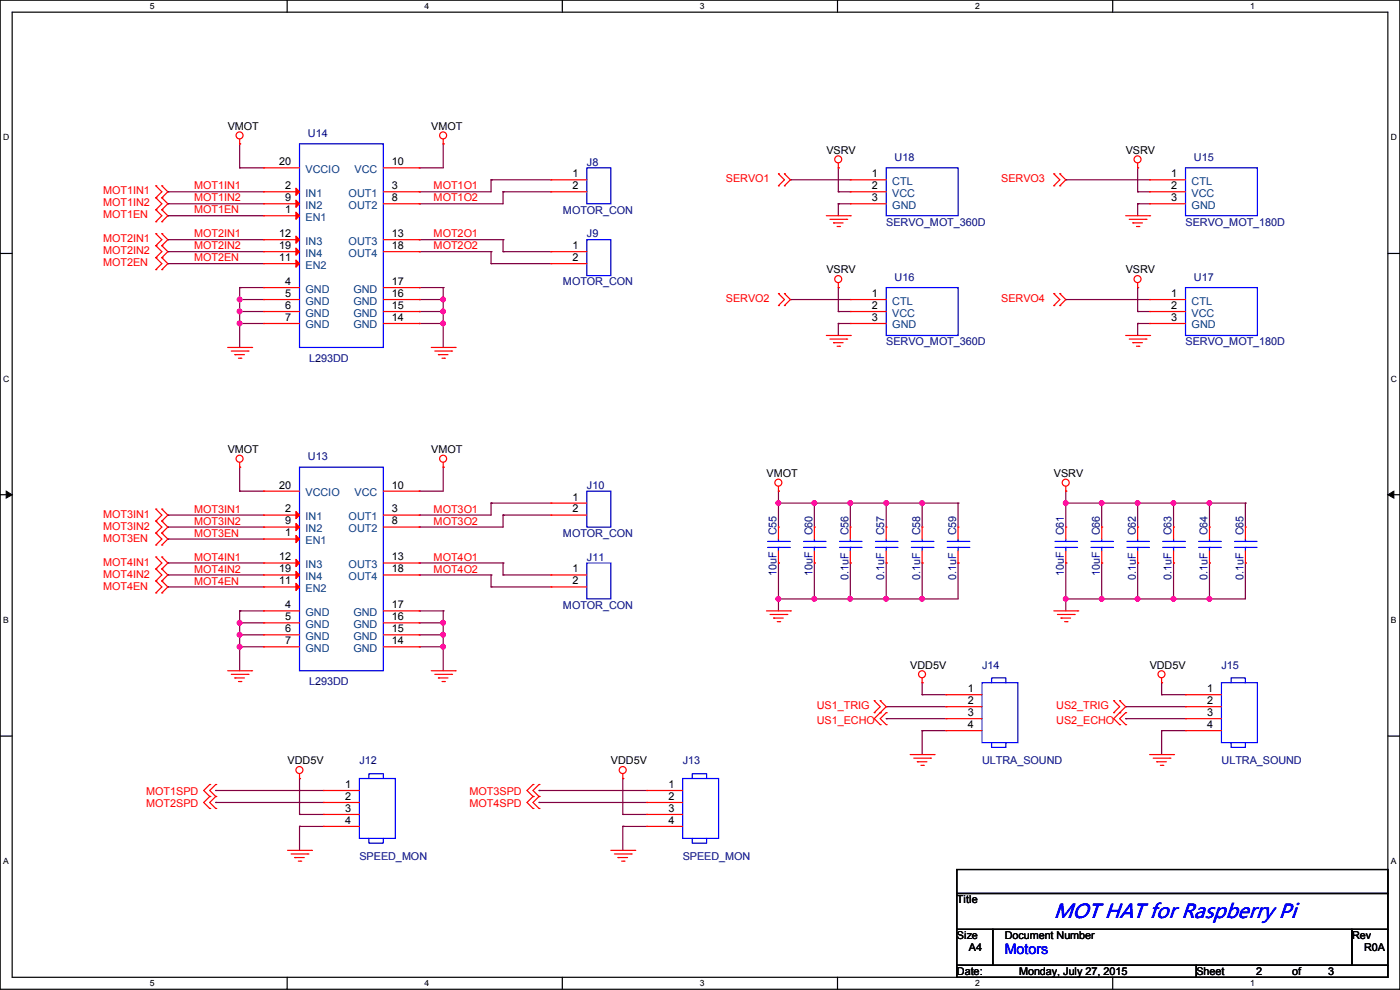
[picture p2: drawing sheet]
<svg xmlns="http://www.w3.org/2000/svg" width="297mm" height="210mm" viewBox="0 0 297 210" stroke-linecap="round" stroke-linejoin="round" font-family="sans-serif">
<path d="M0 0h297v209.8h-297zM2.6 2.6h291.8v204.7h-291.8z" fill="none" stroke="#000" stroke-width=".25"/>
<g fill="#fff">
<path d="M31.7 .3h1v2h-1z"/>
<path d="M31.7 207.6h1v1.9h-1z"/>
</g>
<path d="M60.9 0v2.6M60.9 207.3v2.5" fill="none" stroke="#000" stroke-width=".25"/>
<g fill="#fff">
<path d="M90.1 .3h1v2h-1z"/>
<path d="M90.1 207.6h1v1.9h-1z"/>
</g>
<path d="M119.3 0v2.6M119.3 207.3v2.5" fill="none" stroke="#000" stroke-width=".25"/>
<g fill="#fff">
<path d="M148.5 .3h.9v2h-.9z"/>
<path d="M148.5 207.6h.9v1.9h-.9z"/>
</g>
<path d="M177.7 0v2.6M177.7 207.3v2.5" fill="none" stroke="#000" stroke-width=".25"/>
<g fill="#fff">
<path d="M206.8 .3h1v2h-1z"/>
<path d="M206.8 207.6h1v1.9h-1z"/>
</g>
<path d="M236.1 0v2.6M236.1 207.3v2.5" fill="none" stroke="#000" stroke-width=".25"/>
<g fill="#fff">
<path d="M265.2 .3h1v2h-1z"/>
<path d="M265.2 207.6h1v1.9h-1z"/>
<path d="M.7 28.2h1.2v1.9h-1.2z"/>
<path d="M295.1 28.2h1.2v1.9h-1.2z"/>
<path d="M.7 79.3h1.2v2h-1.2z"/>
<path d="M295.1 79.3h1.2v2h-1.2z"/>
</g>
<path d="M0 53.8h2.6M294.4 53.8h2.6" fill="none" stroke="#000" stroke-width=".25"/>
<g fill="#fff">
<path d="M.7 130.5h1.2v2h-1.2z"/>
<path d="M295.1 130.5h1.1v2h-1.1z"/>
</g>
<path d="M0 104.9h2.6M294.4 104.9h2.6" fill="none" stroke="#000" stroke-width=".25"/>
<path d="M1.3 104.2l1.3 .7-1.3 .8zM294.4 104.9l1.3-.7v1.5z" fill="#000" stroke="#000" stroke-width=".21"/>
<g fill="#fff">
<path d="M.7 181.7h1.2v2h-1.2z"/>
<path d="M295.1 181.7h1.1v2h-1.1z"/>
</g>
<path d="M0 156.1h2.6M294.4 156.1h2.6M203 184.4h91.4v5.1h-91.4zM203 189.5h91.4v7.6h-91.4zM203 197.1h7.6v7.7h-7.6zM210.6 197.1h76.2v7.7h-76.2zM286.8 197.1h7.6v7.7h-7.6zM203 204.8h50.8v2.5h-50.8zM253.8 204.8h40.6v2.5h-40.6z" fill="none" stroke="#000" stroke-width=".25"/>
<g fill="none" stroke="#800040" stroke-width=".25">
<path d="M50.8 30.5h.1M50.8 35.6h.1M50.8 30.5v5.1M50.8 35.6h5.1M88.9 35.6h.1M94 30.5h.1M94 30.5v5.1h-5.1M104.2 38.1h.1M104.2 38.1v2.6h-15.3M104.2 38.1h12.7M167.7 38.1h.1M167.7 38.1h12.7"/>
<path d="M177.8 35.6h.1M177.8 35.6v5.1M226.1 38.1h.1M226.1 38.1h17.8M241.3 35.6h.1M241.3 35.6v5.1M35.6 40.7h.1M35.6 43.2h.1M35.6 50.8h.1M35.6 45.8h.1M35.6 55.9h.1M35.6 53.4h.1"/>
<path d="M35.6 40.7h20.3M35.6 43.2h20.3M35.6 53.4h20.3M35.6 50.8h20.3M35.6 55.9h20.3M35.6 45.8h20.3M88.9 40.7h.1M88.9 43.2h.1M88.9 50.8h.1M88.9 53.4h.1M88.9 53.4h15.3M88.9 50.8h17.8"/>
<path d="M104.2 55.9h.1M104.2 53.4h.1M104.2 53.4v2.5M104.2 55.9h12.7M106.7 40.7h.1M106.7 53.4h.1M106.7 50.8h.1M106.7 40.7h10.2M106.7 40.7v2.5h-17.8M106.7 50.8v2.6M106.7 53.4h10.2M177.8 40.7h.1"/>
<path d="M177.8 43.2h.1M177.8 40.7h2.6M177.8 43.2h2.6M177.8 43.2v2.6M241.3 40.7h.1M241.3 43.2h.1M241.3 40.7h2.6M241.3 43.2h2.6M241.3 43.2v2.6M50.8 63.5h.1M50.8 61h.1M50.8 68.6h.1"/>
<path d="M50.8 66.1h.1M50.8 61v12.7M50.8 63.5h5.1M50.8 61h5.1M50.8 68.6h5.1M50.8 66.1h5.1M88.9 63.5h.1M88.9 61h.1M88.9 68.6h.1M88.9 66.1h.1M88.9 63.5h5.1M88.9 61h5.1"/>
<path d="M88.9 68.6h5.1M88.9 66.1h5.1M94 68.6h.1M94 66.1h.1M94 61h.1M94 63.5h.1M94 61v12.7M167.7 63.5h.1M167.7 63.5h12.7M177.8 66.1h.1M177.8 61h.1M177.8 68.6h.1"/>
<path d="M177.8 68.6h2.6M177.8 66.1h2.6M177.8 61v5.1M177.8 68.6v2.6M226.1 63.5h.1M226.1 63.5h17.8M241.3 68.6h.1M241.3 61h.1M241.3 66.1h.1M241.3 68.6h2.6M241.3 66.1h2.6M241.3 61v5.1"/>
<path d="M241.3 68.6v2.6M50.8 99.1h.1M50.8 99.1v5.1M94 99.1h.1M94 99.1v5.1h-5.1M35.6 111.8h.1M35.6 109.3h.1M35.6 114.3h.1M35.6 119.4h.1M35.6 109.3h20.3M35.6 111.8h20.3M35.6 119.4h20.3"/>
<path d="M35.6 114.3h20.3M50.8 104.2h.1M50.8 104.2h5.1M88.9 104.2h.1M88.9 109.3h.1M88.9 111.8h.1M88.9 119.4h.1M88.9 119.4h17.8M104.2 106.7h.1M104.2 106.7v2.6h-15.3M104.2 106.7h12.7M106.7 109.3h.1"/>
<path d="M106.7 119.4h.1M106.7 109.3v2.5h-17.8M106.7 119.4v2.6M106.7 109.3h10.2M165.1 106.7h.1M165.1 119.4h.1M165.1 104.2h.1M165.1 106.7h38.1M165.1 104.2v7.6M165.1 119.4v10.2M172.8 119.4h.1M172.8 106.7h.1"/>
<path d="M172.8 106.7v5.1M172.8 119.4v7.6M180.4 106.7h.1M180.4 119.4h.1M180.4 106.7v5.1M180.4 119.4v7.6M188 119.4h.1M188 106.7h.1M188 106.7v5.1M188 119.4v7.6M195.6 119.4h.1M195.6 106.7h.1"/>
<path d="M195.6 106.7v5.1M195.6 119.4v7.6M203.2 106.7h.1M203.2 119.4h.1M203.2 106.7v5.1M203.2 119.4v7.6h-38.1M226.1 106.7h.1M226.1 119.4h.1M226.1 104.2h.1M226.1 106.7h38.1M226.1 104.2v7.6M226.1 119.4v10.2"/>
<path d="M233.7 106.7h.1M233.7 119.4h.1M233.7 106.7v5.1M233.7 119.4v7.6M241.3 106.7h.1M241.3 119.4h.1M241.3 106.7v5.1M241.3 119.4v7.6M249 119.4h.1M249 106.7h.1M249 106.7v5.1M249 119.4v7.6"/>
<path d="M256.6 119.4h.1M256.6 106.7h.1M256.6 106.7v5.1M256.6 119.4v7.6M264.2 119.4h.1M264.2 106.7h.1M264.2 119.4v7.6h-38.1M264.2 106.7v5.1M35.6 122h.1M35.6 124.5h.1M35.6 122h20.3M35.6 124.5h20.3"/>
<path d="M50.8 134.7h.1M50.8 137.2h.1M50.8 129.6h.1M50.8 132.1h.1M50.8 129.6v12.7M50.8 134.7h5.1M50.8 137.2h5.1M50.8 129.6h5.1M50.8 132.1h5.1M88.9 122h.1M88.9 134.7h.1M88.9 137.2h.1"/>
<path d="M88.9 129.6h.1M88.9 132.1h.1M88.9 122h15.3M88.9 134.7h5.1M88.9 137.2h5.1M88.9 129.6h5.1M88.9 132.1h5.1M94 129.6h.1M94 134.7h.1M94 137.2h.1M94 132.1h.1M94 129.6v12.7"/>
<path d="M104.2 122h.1M104.2 124.5h.1M104.2 122v2.5M104.2 124.5h12.7M106.7 122h.1M106.7 122h10.2M165.1 127h.1M172.8 127h.1M180.4 127h.1M188 127h.1M195.6 127h.1M226.1 127h.1"/>
<path d="M233.7 127h.1M241.3 127h.1M249 127h.1M256.6 127h.1M188 149.9h.1M188 152.4h.1M188 149.9h12.7M188 152.4h12.7M195.6 155h.1M195.6 144.8h.1M195.6 147.4h.1M195.6 144.8v2.6"/>
<path d="M195.6 155v5.1M195.6 155h5.1M195.6 147.4h5.1M238.8 149.9h.1M238.8 152.4h.1M238.8 149.9h12.7M238.8 152.4h12.7M246.4 155h.1M246.4 144.8h.1M246.4 147.4h.1M246.4 155h5.1M246.4 147.4h5.1"/>
<path d="M246.4 144.8v2.6M246.4 155v5.1M45.8 167.7h.1M45.8 170.2h.1M45.8 167.7h22.8M45.8 170.2h22.8M63.5 165.1h.1M63.5 172.8h.1M63.5 175.3h.1M63.5 165.1v7.7M63.5 175.3v5.1M63.5 172.8h5.1"/>
<path d="M63.5 175.3h5.1M114.3 167.7h.1M114.3 170.2h.1M114.3 167.7h22.9M114.3 170.2h22.9M132.1 165.1h.1M132.1 172.8h.1M132.1 175.3h.1M132.1 172.8h5.1M132.1 175.3h5.1M132.1 165.1v7.7M132.1 175.3v5.1"/>
</g>
<g fill="#f0f" stroke="#f0f" stroke-width=".25">
<circle cx="94" cy="63.5" r=".49"/>
<circle cx="50.8" cy="68.6" r=".49"/>
<circle cx="50.8" cy="66.1" r=".49"/>
<circle cx="94" cy="68.6" r=".49"/>
<circle cx="94" cy="66.1" r=".49"/>
<circle cx="50.8" cy="63.5" r=".49"/>
<circle cx="50.8" cy="134.6" r=".49"/>
<circle cx="50.8" cy="132.1" r=".49"/>
<circle cx="50.8" cy="137.2" r=".49"/>
<circle cx="94" cy="137.2" r=".49"/>
<circle cx="94" cy="134.6" r=".49"/>
<circle cx="94" cy="132.1" r=".49"/>
<circle cx="165.1" cy="106.7" r=".49"/>
<circle cx="165.1" cy="127" r=".49"/>
<circle cx="172.7" cy="127" r=".49"/>
<circle cx="172.7" cy="106.7" r=".49"/>
<circle cx="180.4" cy="106.7" r=".49"/>
<circle cx="188" cy="106.7" r=".49"/>
<circle cx="195.6" cy="106.7" r=".49"/>
<circle cx="188" cy="127" r=".49"/>
<circle cx="180.4" cy="127" r=".49"/>
<circle cx="195.6" cy="127" r=".49"/>
<circle cx="226.1" cy="106.7" r=".49"/>
<circle cx="233.7" cy="106.7" r=".49"/>
<circle cx="241.3" cy="106.7" r=".49"/>
<circle cx="248.9" cy="106.7" r=".49"/>
<circle cx="256.6" cy="106.7" r=".49"/>
<circle cx="256.6" cy="127" r=".49"/>
<circle cx="241.3" cy="127" r=".49"/>
<circle cx="233.7" cy="127" r=".49"/>
<circle cx="248.9" cy="127" r=".49"/>
<circle cx="226.1" cy="127" r=".49"/>
</g>
<g fill="none" stroke="#f00" stroke-width=".25">
<path d="M33.1 39.4h.1M33.1 39.4l1.2 1.3-1.2 1.3M34.3 39.4h.1M34.3 39.4l1.3 1.3-1.3 1.3M50.8 30.5h.1M50.8 29.5v1M55.9 35.6h.1M55.9 35.6h7.6M81.3 35.6h7.6M88.9 35.6h.1M94 30.5h.1M94 29.5v1"/>
<path d="M116.9 38.1h.1M116.9 38.1h7.6M165.1 36.9h.1M165.1 39.4h.1M165.1 36.9l1.3 1.2-1.3 1.3M166.4 39.4h.1M166.4 36.9h.1M166.4 36.9l1.3 1.2-1.3 1.3M177.8 35.6h.1M177.8 34.6v1M180.4 38.1h.1M180.4 38.1h7.6"/>
<path d="M223.6 36.9h.1M223.6 39.4h.1M223.6 36.9l1.2 1.2-1.2 1.3M224.8 39.4h.1M224.8 36.9h.1M224.8 36.9l1.3 1.2-1.3 1.3M241.3 35.6h.1M241.3 34.6v1M243.9 38.1h.1M243.9 38.1h7.6M33.1 42h.1M33.1 44.5h.1"/>
<path d="M33.1 47h.1M33.1 52.1h.1M33.1 54.7h.1M33.1 49.6h.1M33.1 57.2h.1M33.1 42l1.2 1.2-1.2 1.3M33.1 44.5l1.2 1.3-1.2 1.2M33.1 52.1l1.2 1.3-1.2 1.3M33.1 49.6l1.2 1.2-1.2 1.3M33.1 54.7l1.2 1.2-1.2 1.3M34.3 44.5h.1M34.3 42h.1"/>
<path d="M34.3 47h.1M34.3 54.7h.1M34.3 52.1h.1M34.3 49.6h.1M34.3 57.2h.1M34.3 42l1.3 1.2-1.3 1.3M34.3 44.5l1.3 1.3-1.3 1.2M34.3 52.1l1.3 1.3-1.3 1.3M34.3 49.6l1.3 1.2-1.3 1.3M34.3 54.7l1.3 1.2-1.3 1.3M55.9 45.8h.1M55.9 40.7h.1"/>
<path d="M55.9 43.2h.1M55.9 55.9h.1M55.9 50.8h.1M55.9 53.4h.1M55.9 45.8h7.6M55.9 40.7h7.6M55.9 43.2h7.6M55.9 55.9h7.6M55.9 50.8h7.6M55.9 53.4h7.6M81.3 40.7h7.6M81.3 43.2h7.6"/>
<path d="M81.3 50.8h7.6M81.3 53.4h7.6M88.9 40.7h.1M88.9 43.2h.1M88.9 50.8h.1M88.9 53.4h.1M116.9 40.7h.1M116.9 53.4h.1M116.9 55.9h.1M116.9 40.7h7.6M116.9 55.9h7.6M116.9 53.4h7.6"/>
<path d="M175.3 45.8h5.1M176.1 46.5h3.5M176.8 47.3h.1M176.8 47.3h2.1M177.6 48h.5M177.8 60v1M178.1 48h.1M179.6 46.5h.1M180.4 45.8h.1M180.4 40.7h.1M180.4 43.2h.1M180.4 40.7h7.6"/>
<path d="M180.4 43.2h7.6M238.8 45.8h5.1M239.6 46.5h3.5M240.3 47.3h.1M240.3 47.3h2.1M241.1 48h.5M241.3 60v1M241.6 48h.1M243.1 46.5h.1M243.9 45.8h.1M243.9 40.7h.1M243.9 43.2h.1"/>
<path d="M243.9 40.7h7.6M243.9 43.2h7.6M48.3 73.7h5.1M49.1 74.5h3.5M49.8 75.2h.1M49.8 75.2h2.1M50.6 76h.5M51.1 76h.1M52.6 74.5h.1M53.4 73.7h.1M55.9 61h.1M55.9 63.5h.1"/>
<path d="M55.9 66.1h.1M55.9 68.6h.1M55.9 61h7.6M55.9 63.5h7.6M55.9 66.1h7.6M55.9 68.6h7.6M81.3 61h7.6M81.3 63.5h7.6M81.3 66.1h7.6M81.3 68.6h7.6M88.9 68.6h.1M88.9 66.1h.1"/>
<path d="M88.9 63.5h.1M88.9 61h.1M91.5 73.7h5.1M92.2 74.5h3.6M93 75.2h.1M93 75.2h2M93.8 76h.5M94.3 76h.1M95.8 74.5h.1M96.6 73.7h.1M165.1 62.3h.1M165.1 64.8h.1"/>
<path d="M165.1 62.3l1.3 1.2-1.3 1.3M166.4 64.8h.1M166.4 62.3h.1M166.4 62.3l1.3 1.2-1.3 1.3M175.3 71.2h5.1M176.1 71.9h3.5M176.8 72.7h.1M176.8 72.7h2.1M177.6 73.4h.5M177.8 61h.1M178.1 73.4h.1M179.6 71.9h.1"/>
<path d="M180.4 71.2h.1M180.4 63.5h.1M180.4 66.1h.1M180.4 68.6h.1M180.4 63.5h7.6M180.4 66.1h7.6M180.4 68.6h7.6M223.6 62.3h.1M223.6 64.8h.1M223.6 62.3l1.2 1.2-1.2 1.3M224.8 64.8h.1M224.8 62.3h.1"/>
<path d="M224.8 62.3l1.3 1.2-1.3 1.3M238.8 71.2h5.1M239.6 71.9h3.5M240.3 72.7h.1M240.3 72.7h2.1M241.1 73.4h.5M241.3 61h.1M241.6 73.4h.1M243.1 71.9h.1M243.9 71.2h.1M243.9 63.5h.1M243.9 66.1h.1"/>
<path d="M243.9 68.6h.1M243.9 63.5h7.6M243.9 66.1h7.6M243.9 68.6h7.6M50.8 99.1h.1M50.8 98.1v1M94 99.1h.1M94 98.1v1M33.1 110.5h.1M33.1 113.1h.1M33.1 108h.1M33.1 115.6h.1"/>
<path d="M33.1 118.2h.1M33.1 110.5l1.2 1.3-1.2 1.3M33.1 108l1.2 1.3-1.2 1.2M33.1 113.1l1.2 1.2-1.2 1.3M33.1 118.2l1.2 1.2-1.2 1.3M34.3 113.1h.1M34.3 110.5h.1M34.3 108h.1M34.3 115.6h.1M34.3 118.2h.1M34.3 110.5l1.3 1.3-1.3 1.3M34.3 108l1.3 1.3-1.3 1.2"/>
<path d="M34.3 113.1l1.3 1.2-1.3 1.3M34.3 118.2l1.3 1.2-1.3 1.3M55.9 114.3h.1M55.9 109.3h.1M55.9 111.8h.1M55.9 119.4h.1M55.9 104.2h.1M55.9 114.3h7.6M55.9 109.3h7.6M55.9 111.8h7.6M55.9 104.2h7.6M55.9 119.4h7.6"/>
<path d="M81.3 109.3h7.6M81.3 111.8h7.6M81.3 104.2h7.6M81.3 119.4h7.6M88.9 109.3h.1M88.9 111.8h.1M88.9 104.2h.1M88.9 119.4h.1M116.9 106.7h.1M116.9 109.3h.1M116.9 109.3h7.6M116.9 106.7h7.6"/>
<path d="M165.1 104.2h.1M165.1 111.8h.1M165.1 119.4h.1M165.1 103.2v1M165.1 111.8v2.5M165.1 116.9v2.5M172.8 111.8h.1M172.8 119.4h.1M172.8 111.8v2.5M172.8 116.9v2.5M180.4 111.8h.1M180.4 119.4h.1"/>
<path d="M180.4 111.8v2.5M180.4 116.9v2.5M188 111.8h.1M188 119.4h.1M188 111.8v2.5M188 116.9v2.5M195.6 111.8h.1M195.6 119.4h.1M195.6 111.8v2.5M195.6 116.9v2.5M203.2 111.8h.1M203.2 119.4h.1"/>
<path d="M203.2 111.8v2.5M203.2 116.9v2.5M226.1 104.2h.1M226.1 111.8h.1M226.1 119.4h.1M226.1 103.2v1M226.1 111.8v2.5M226.1 116.9v2.5M233.7 111.8h.1M233.7 119.4h.1M233.7 111.8v2.5M233.7 116.9v2.5"/>
<path d="M241.3 111.8h.1M241.3 119.4h.1M241.3 111.8v2.5M241.3 116.9v2.5M249 111.8h.1M249 119.4h.1M249 111.8v2.5M249 116.9v2.5M256.6 111.8h.1M256.6 119.4h.1M256.6 111.8v2.5M256.6 116.9v2.5"/>
<path d="M264.2 111.8h.1M264.2 119.4h.1M264.2 111.8v2.5M264.2 116.9v2.5M33.1 120.7h.1M33.1 123.2h.1M33.1 125.8h.1M33.1 120.7l1.2 1.3-1.2 1.2M33.1 123.2l1.2 1.3-1.2 1.3M34.3 123.2h.1M34.3 120.7h.1M34.3 125.8h.1"/>
<path d="M34.3 120.7l1.3 1.3-1.3 1.2M34.3 123.2l1.3 1.3-1.3 1.3M55.9 129.6h.1M55.9 132.1h.1M55.9 134.7h.1M55.9 137.2h.1M55.9 124.5h.1M55.9 122h.1M55.9 129.6h7.6M55.9 132.1h7.6M55.9 134.7h7.6M55.9 137.2h7.6"/>
<path d="M55.9 124.5h7.6M55.9 122h7.6M81.3 129.6h7.6M81.3 132.1h7.6M81.3 134.7h7.6M81.3 137.2h7.6M81.3 122h7.6M88.9 137.2h.1M88.9 134.7h.1M88.9 132.1h.1M88.9 129.6h.1M88.9 122h.1"/>
<path d="M116.9 122h.1M116.9 124.5h.1M116.9 124.5h7.6M116.9 122h7.6M162.6 129.6h5.1M163.4 130.3h3.5M164.1 131.1h.1M164.1 131.1h2.1M164.9 131.9h.5M165.4 131.9h.1M166.9 130.3h.1M167.7 129.6h.1"/>
<path d="M223.6 129.6h5M224.3 130.3h3.6M225.1 131.1h.1M225.1 131.1h2M225.8 131.9h.6M226.4 131.9h.1M227.9 130.3h.1M228.6 129.6h.1M48.3 142.3h5.1M49.1 143h3.5M49.8 143.8h.1M49.8 143.8h2.1"/>
<path d="M50.6 144.6h.5M51.1 144.6h.1M52.6 143h.1M53.4 142.3h.1M91.5 142.3h5.1M92.2 143h3.6M93 143.8h.1M93 143.8h2M93.8 144.6h.5M94.3 144.6h.1M95.8 143h.1M96.6 142.3h.1"/>
<path d="M185.5 148.6h.1M185.5 151.2h.1M185.5 148.6l1.2 1.3-1.2 1.3M186.7 151.2h.1M186.7 153.7h.1M186.7 148.6h.1M186.7 148.6l1.3 1.3-2.5 2.5 1.2 1.3M188 151.2h.1M188 153.7h.1M188 151.2l-1.3 1.2 1.3 1.3M195.6 144.8h.1M195.6 143.8v1"/>
<path d="M200.7 147.4h.1M200.7 149.9h.1M200.7 152.4h.1M200.7 155h.1M200.7 147.4h7.6M200.7 149.9h7.6M200.7 152.4h7.6M200.7 155h7.6M236.3 148.6h.1M236.3 151.2h.1M236.3 148.6l1.2 1.3-1.2 1.3M237.5 151.2h.1"/>
<path d="M237.5 153.7h.1M237.5 148.6h.1M237.5 148.6l1.3 1.3-2.5 2.5 1.2 1.3M238.8 151.2h.1M238.8 153.7h.1M238.8 151.2l-1.3 1.2 1.3 1.3M246.4 144.8h.1M246.4 143.8v1M251.5 147.4h.1M251.5 149.9h.1M251.5 152.4h.1M251.5 155h.1"/>
<path d="M251.5 147.4h7.6M251.5 149.9h7.6M251.5 152.4h7.6M251.5 155h7.6M44.5 166.4h.1M44.5 169h.1M44.5 171.5h.1M44.5 166.4l-1.3 1.3 1.3 1.3M44.5 169l-1.3 1.2 1.3 1.3M45.8 166.4h.1M45.8 169h.1M45.8 171.5h.1"/>
<path d="M45.8 166.4l-1.3 1.3 1.3 1.3M45.8 169l-1.3 1.2 1.3 1.3M63.5 165.1h.1M63.5 164.1v1M68.6 167.7h.1M68.6 170.2h.1M68.6 172.8h.1M68.6 175.3h.1M68.6 167.7h7.6M68.6 170.2h7.6M68.6 172.8h7.6M68.6 175.3h7.6"/>
<path d="M113.1 166.4h.1M113.1 169h.1M113.1 171.5h.1M113.1 166.4l-1.3 1.3 1.3 1.3M113.1 169l-1.3 1.2 1.3 1.3M114.3 166.4h.1M114.3 169h.1M114.3 171.5h.1M114.3 166.4l-1.2 1.3 1.2 1.3M114.3 169l-1.2 1.2 1.2 1.3M132.1 165.1h.1M132.1 164.1v1"/>
<path d="M137.2 167.7h.1M137.2 170.2h.1M137.2 172.8h.1M137.2 175.3h.1M137.2 167.7h7.6M137.2 170.2h7.6M137.2 172.8h7.6M137.2 175.3h7.6M193.1 160.1h5.1M193.8 160.8h3.6M194.6 161.6h.1M194.6 161.6h2"/>
<path d="M195.4 162.3h.5M195.9 162.3h.1M197.4 160.8h.1M198.2 160.1h.1M243.9 160.1h5.1M244.6 160.8h3.6M245.4 161.6h.1M245.4 161.6h2M246.2 162.3h.5M246.7 162.3h.1M248.2 160.8h.1M249 160.1h.1"/>
<path d="M61 180.4h5.1M61.8 181.1h3.5M62.5 181.9h.1M62.5 181.9h2.1M63.3 182.7h.5M63.8 182.7h.1M65.3 181.1h.1M66.1 180.4h.1M129.6 180.4h5.1M130.3 181.1h3.6M131.1 181.9h.1M131.1 181.9h2"/>
<path d="M131.9 182.7h.5M132.4 182.7h.1M133.9 181.1h.1M134.7 180.4h.1"/>
<circle cx="50.8" cy="28.7" r=".74"/>
<circle cx="94" cy="28.7" r=".74"/>
<circle cx="177.8" cy="33.8" r=".74"/>
<circle cx="241.3" cy="33.8" r=".74"/>
<circle cx="177.8" cy="59.2" r=".74"/>
<circle cx="241.3" cy="59.2" r=".74"/>
<circle cx="50.8" cy="97.3" r=".74"/>
<circle cx="94" cy="97.3" r=".74"/>
<circle cx="165.1" cy="102.4" r=".74"/>
<circle cx="226.1" cy="102.4" r=".74"/>
<circle cx="195.6" cy="143" r=".74"/>
<circle cx="246.4" cy="143" r=".74"/>
<circle cx="63.5" cy="163.3" r=".74"/>
<circle cx="132.1" cy="163.3" r=".74"/>
</g>
<g fill="none" stroke="#00f" stroke-width=".25">
<path d="M63.5 30.5h17.8v43.2h-17.8zM124.5 35.6h5.1v7.6h-5.1zM188 35.6h15.2v10.2h-15.2zM251.5 35.6h15.2v10.2h-15.2zM124.5 50.8h5.1v7.7h-5.1zM188 61h15.2v10.2h-15.2zM251.5 61h15.2v10.2h-15.2zM63.5 99.1h17.8v43.2h-17.8zM124.5 104.2h5.1v7.6h-5.1zM124.5 119.4h5.1v7.6h-5.1zM162.9 116.1h4.5M162.9 114.9h4.5"/>
<path d="M165.1 114.9h.1M165.1 116.1h.1M165.1 114.3v.6M165.1 116.1v.8M167.4 116.1h.1M167.4 114.9h.1M170.5 116.1h4.5M170.5 114.9h4.5M172.8 114.9h.1M172.8 116.1h.1M172.8 114.3v.6M172.8 116.1v.8"/>
<path d="M175 116.1h.1M175 114.9h.1M178.1 116.1h4.6M178.1 114.9h4.6M180.4 114.9h.1M180.4 116.1h.1M180.4 114.3v.6M180.4 116.1v.8M182.7 116.1h.1M182.7 114.9h.1M185.7 116.1h4.6M185.7 114.9h4.6"/>
<path d="M188 114.9h.1M188 116.1h.1M188 114.3v.6M188 116.1v.8M190.3 116.1h.1M190.3 114.9h.1M193.3 116.1h4.6M193.3 114.9h4.6M195.6 114.9h.1M195.6 116.1h.1M195.6 114.3v.6M195.6 116.1v.8"/>
<path d="M197.9 116.1h.1M197.9 114.9h.1M201 116.1h4.5M201 114.9h4.5M203.2 114.9h.1M203.2 116.1h.1M203.2 114.3v.6M203.2 116.1v.8M205.5 116.1h.1M205.5 114.9h.1M223.8 116.1h4.6M223.8 114.9h4.6"/>
<path d="M226.1 114.9h.1M226.1 116.1h.1M226.1 114.3v.6M226.1 116.1v.8M228.4 116.1h.1M228.4 114.9h.1M231.4 116.1h4.6M231.4 114.9h4.6M233.7 114.9h.1M233.7 116.1h.1M233.7 114.3v.6M233.7 116.1v.8"/>
<path d="M236 116.1h.1M236 114.9h.1M239.1 116.1h4.5M239.1 114.9h4.5M241.3 114.9h.1M241.3 116.1h.1M241.3 114.3v.6M241.3 116.1v.8M243.6 116.1h.1M243.6 114.9h.1M246.7 116.1h4.5M246.7 114.9h4.5"/>
<path d="M249 114.9h.1M249 116.1h.1M249 114.3v.6M249 116.1v.8M251.2 116.1h.1M251.2 114.9h.1M254.3 116.1h4.6M254.3 114.9h4.6M256.6 114.9h.1M256.6 116.1h.1M256.6 114.3v.6M256.6 116.1v.8"/>
<path d="M258.9 116.1h.1M258.9 114.9h.1M261.9 116.1h4.6M261.9 114.9h4.6M264.2 114.9h.1M264.2 116.1h.1M264.2 114.3v.6M264.2 116.1v.8M266.5 116.1h.1M266.5 114.9h.1M208.3 144.8h7.6v12.7h-7.6zM210.4 157.5v1h3v-1"/>
<path d="M210.4 144.8v-1h3v1M259.1 144.8h7.6v12.7h-7.6zM261.2 157.5v1h3v-1M261.2 144.8v-1h3v1M76.2 165.1h7.7v12.7h-7.7zM78.3 177.8v1.1h3v-1.1M78.3 165.1v-1h3v1M144.8 165.1h7.6v12.7h-7.6zM146.9 177.8v1.1h3v-1.1M146.9 165.1v-1h3v1"/>
</g>
<g fill="#f00" stroke="#f00" stroke-width=".25">
<path d="M62.8 113.6l.7 .7-.7 .8z"/>
<path d="M62.8 108.5l.7 .8-.7 .7z"/>
<path d="M62.8 111l.7 .8-.7 .8z"/>
<path d="M62.8 123.7l.7 .8-.7 .8z"/>
<path d="M62.8 118.7l.7 .7-.7 .8z"/>
<path d="M62.8 121.2l.7 .8-.7 .7z"/>
<path d="M62.8 45l.7 .8-.7 .7z"/>
<path d="M62.8 39.9l.7 .8-.7 .7z"/>
<path d="M62.8 42.5l.7 .7-.7 .8z"/>
<path d="M62.8 55.2l.7 .7-.7 .8z"/>
<path d="M62.8 50.1l.7 .7-.7 .8z"/>
<path d="M62.8 52.6l.7 .8-.7 .7z"/>
</g>
<text font-size="4.3" fill="#00f" x="223.6" y="194.7">MOT HAT for Raspberry Pi</text>
<text font-size="3" fill="#00f" x="213.1" y="202.4">Motors</text>
<g font-size="2.3">
<text x="48.3" y="27.5">VMOT</text>
<text x="91.5" y="27.5">VMOT</text>
<text x="59.2" y="35.1">20</text>
<text x="83.1" y="35.1">10</text>
<text x="175.3" y="32.6">VSRV</text>
<text x="238.8" y="32.6">VSRV</text>
<text x="60.5" y="40.1">2</text>
<text x="83.1" y="40.1">3</text>
<text x="121.5" y="37.6">1</text>
<text x="121.5" y="40.1">2</text>
<text x="185" y="37.6">1</text>
<text x="185" y="40.1">2</text>
<text x="248.5" y="37.6">1</text>
<text x="248.5" y="40.1">2</text>
<text x="60.5" y="45.2">1</text>
<text x="60.5" y="42.7">9</text>
<text x="83.1" y="42.7">8</text>
<text x="185" y="42.7">3</text>
<text x="248.5" y="42.7">3</text>
<text x="59.2" y="50.3">12</text>
<text x="59.2" y="52.8">19</text>
<text x="83.1" y="50.3">13</text>
<text x="83.1" y="52.8">18</text>
<text x="121.5" y="52.8">1</text>
<text x="59.2" y="55.4">11</text>
<text x="121.5" y="55.4">2</text>
<text x="175.3" y="58">VSRV</text>
<text x="238.8" y="58">VSRV</text>
<text x="60.5" y="60.5">4</text>
<text x="60.5" y="63">5</text>
<text x="60.5" y="65.5">6</text>
<text x="83.1" y="65.5">15</text>
<text x="83.1" y="63">16</text>
<text x="83.1" y="60.5">17</text>
<text x="185" y="63">1</text>
<text x="185" y="65.5">2</text>
<text x="248.5" y="63">1</text>
<text x="248.5" y="65.5">2</text>
<text x="60.5" y="68.1">7</text>
<text x="83.1" y="68.1">14</text>
<text x="185" y="68.1">3</text>
<text x="248.5" y="68.1">3</text>
<text x="48.3" y="96.1">VMOT</text>
<text x="91.5" y="96.1">VMOT</text>
<text x="162.6" y="101.2">VMOT</text>
<text x="223.6" y="101.2">VSRV</text>
<text x="59.2" y="103.6">20</text>
<text x="83.1" y="103.6">10</text>
<text x="121.5" y="106.2">1</text>
<text x="60.5" y="113.8">1</text>
<text x="60.5" y="108.7">2</text>
<text x="60.5" y="111.3">9</text>
<text x="83.1" y="108.7">3</text>
<text x="83.1" y="111.3">8</text>
<text x="121.5" y="108.7">2</text>
<text x="59.2" y="118.9">12</text>
<text x="83.1" y="118.9">13</text>
<text x="59.2" y="124">11</text>
<text x="59.2" y="121.4">19</text>
<text x="83.1" y="121.4">18</text>
<text x="121.5" y="121.4">1</text>
<text x="121.5" y="124">2</text>
<text x="60.5" y="129">4</text>
<text x="60.5" y="131.6">5</text>
<text x="83.1" y="131.6">16</text>
<text x="83.1" y="129">17</text>
<text x="60.5" y="134.1">6</text>
<text x="60.5" y="136.7">7</text>
<text x="83.1" y="136.7">14</text>
<text x="83.1" y="134.1">15</text>
<text x="193.1" y="141.8">VDD5V</text>
<text x="243.9" y="141.8">VDD5V</text>
<text x="205.3" y="146.8">1</text>
<text x="205.3" y="149.4">2</text>
<text x="256.1" y="146.8">1</text>
<text x="256.1" y="149.4">2</text>
<text x="205.3" y="151.9">3</text>
<text x="205.3" y="154.4">4</text>
<text x="256.1" y="151.9">3</text>
<text x="256.1" y="154.4">4</text>
<text x="61" y="162.1">VDD5V</text>
<text x="73.2" y="167.1">1</text>
<text x="129.6" y="162.1">VDD5V</text>
<text x="141.8" y="167.1">1</text>
<text x="73.2" y="169.7">2</text>
<text x="73.2" y="172.2">3</text>
<text x="141.8" y="169.7">2</text>
<text x="141.8" y="172.2">3</text>
<text x="73.2" y="174.8">4</text>
<text x="141.8" y="174.8">4</text>
<text x="203" y="191.6">Title</text>
<text x="203" y="199.2">Size</text>
<text x="205.5" y="201.8">A4</text>
<text x="213.2" y="199.2">Document Number</text>
<text x="286.8" y="199.2">Rev</text>
<text x="289.4" y="201.8">R0A</text>
<text x="203" y="206.8">Date:</text>
<text x="216.2" y="206.8">Monday, July 27, 2015</text>
<text x="253.8" y="206.8">Sheet</text>
<text x="266.5" y="206.8">2</text>
<text x="274.1" y="206.8">of</text>
<text x="281.7" y="206.8">3</text>
</g>
<g font-size="2.3" fill="#000080">
<text x="65.3" y="29">U14</text>
<text x="124.5" y="35.1">J8</text>
<text x="189.8" y="34.1">U18</text>
<text x="253.3" y="34.1">U15</text>
<text x="119.4" y="45.3">MOTOR_CON</text>
<text x="188" y="47.8">SERVO_MOT_360D</text>
<text x="251.5" y="47.8">SERVO_MOT_180D</text>
<text x="124.5" y="50.4">J9</text>
<text x="189.8" y="59.5">U16</text>
<text x="253.3" y="59.5">U17</text>
<text x="119.4" y="60.5">MOTOR_CON</text>
<text x="65.6" y="76.8">L293DD</text>
<text x="188" y="73.2">SERVO_MOT_360D</text>
<text x="251.5" y="73.2">SERVO_MOT_180D</text>
<text x="65.3" y="97.6">U13</text>
<text x="124.5" y="103.7">J10</text>
<text x="119.4" y="113.9">MOTOR_CON</text>
<text x="164.7" y="113.6" transform="rotate(-90 164.7 113.6)">C55</text>
<text x="172.4" y="113.6" transform="rotate(-90 172.4 113.6)">C60</text>
<text x="180" y="113.6" transform="rotate(-90 180 113.6)">C56</text>
<text x="187.6" y="113.6" transform="rotate(-90 187.6 113.6)">C57</text>
<text x="195.2" y="113.6" transform="rotate(-90 195.2 113.6)">C58</text>
<text x="202.8" y="113.6" transform="rotate(-90 202.8 113.6)">C59</text>
<text x="225.7" y="113.6" transform="rotate(-90 225.7 113.6)">C61</text>
<text x="233.3" y="113.6" transform="rotate(-90 233.3 113.6)">C66</text>
<text x="240.9" y="113.6" transform="rotate(-90 240.9 113.6)">C62</text>
<text x="248.6" y="113.6" transform="rotate(-90 248.6 113.6)">C63</text>
<text x="256.2" y="113.6" transform="rotate(-90 256.2 113.6)">C64</text>
<text x="263.8" y="113.6" transform="rotate(-90 263.8 113.6)">C65</text>
<text x="124.5" y="119">J11</text>
<text x="164.7" y="122.2" transform="rotate(-90 164.7 122.2)">10uF</text>
<text x="172.4" y="122.2" transform="rotate(-90 172.4 122.2)">10uF</text>
<text x="180" y="123" transform="rotate(-90 180 123)">0.1uF</text>
<text x="187.6" y="123" transform="rotate(-90 187.6 123)">0.1uF</text>
<text x="195.2" y="123" transform="rotate(-90 195.2 123)">0.1uF</text>
<text x="202.8" y="123" transform="rotate(-90 202.8 123)">0.1uF</text>
<text x="225.7" y="122.2" transform="rotate(-90 225.7 122.2)">10uF</text>
<text x="233.3" y="122.2" transform="rotate(-90 233.3 122.2)">10uF</text>
<text x="240.9" y="123" transform="rotate(-90 240.9 123)">0.1uF</text>
<text x="248.6" y="123" transform="rotate(-90 248.6 123)">0.1uF</text>
<text x="256.2" y="123" transform="rotate(-90 256.2 123)">0.1uF</text>
<text x="263.8" y="123" transform="rotate(-90 263.8 123)">0.1uF</text>
<text x="119.4" y="129.1">MOTOR_CON</text>
<text x="208.3" y="141.8">J14</text>
<text x="259.1" y="141.8">J15</text>
<text x="65.6" y="145.4">L293DD</text>
<text x="76.2" y="162.1">J12</text>
<text x="144.8" y="162.1">J13</text>
<text x="208.3" y="162.1">ULTRA_SOUND</text>
<text x="259.1" y="162.1">ULTRA_SOUND</text>
<text x="76.2" y="182.5">SPEED_MON</text>
<text x="144.8" y="182.5">SPEED_MON</text>
</g>
<g font-size="2.3" fill="#f00">
<text x="21.9" y="41.2">MOT1IN1</text>
<text x="41.2" y="40.2">MOT1IN1</text>
<text x="92" y="40.2">MOT1O1</text>
<text x="154" y="38.7">SERVO1</text>
<text x="212.4" y="38.7">SERVO3</text>
<text x="21.9" y="43.8">MOT1IN2</text>
<text x="21.9" y="46.3">MOT1EN</text>
<text x="41.2" y="42.7">MOT1IN2</text>
<text x="41.2" y="45.3">MOT1EN</text>
<text x="92" y="42.7">MOT1O2</text>
<text x="21.9" y="53.9">MOT2IN2</text>
<text x="21.9" y="51.4">MOT2IN1</text>
<text x="41.2" y="50.3">MOT2IN1</text>
<text x="41.2" y="52.9">MOT2IN2</text>
<text x="92" y="50.3">MOT2O1</text>
<text x="92" y="52.9">MOT2O2</text>
<text x="21.9" y="56.5">MOT2EN</text>
<text x="41.2" y="55.4">MOT2EN</text>
<text x="154" y="64.1">SERVO2</text>
<text x="212.4" y="64.1">SERVO4</text>
<text x="21.9" y="112.4">MOT3IN2</text>
<text x="21.9" y="109.8">MOT3IN1</text>
<text x="41.2" y="111.3">MOT3IN2</text>
<text x="41.2" y="108.8">MOT3IN1</text>
<text x="41.2" y="113.8">MOT3EN</text>
<text x="92" y="108.8">MOT3O1</text>
<text x="92" y="111.3">MOT3O2</text>
<text x="21.9" y="114.9">MOT3EN</text>
<text x="21.9" y="120">MOT4IN1</text>
<text x="41.2" y="118.9">MOT4IN1</text>
<text x="92" y="118.9">MOT4O1</text>
<text x="21.9" y="122.5">MOT4IN2</text>
<text x="21.9" y="125.1">MOT4EN</text>
<text x="41.2" y="121.5">MOT4IN2</text>
<text x="41.2" y="124">MOT4EN</text>
<text x="92" y="121.5">MOT4O2</text>
<text x="173.3" y="153.5">US1_ECHO</text>
<text x="173.3" y="150.5">US1_TRIG</text>
<text x="224.1" y="153.5">US2_ECHO</text>
<text x="224.1" y="150.5">US2_TRIG</text>
<text x="31" y="168.7">MOT1SPD</text>
<text x="31" y="171.3">MOT2SPD</text>
<text x="99.6" y="168.7">MOT3SPD</text>
<text x="99.6" y="171.3">MOT4SPD</text>
</g>
<g font-size="2.3" fill="#004080">
<text x="64.8" y="41.7">IN1</text>
<text x="64.8" y="36.7">VCCIO</text>
<text x="74" y="41.7">OUT1</text>
<text x="75.2" y="36.7">VCC</text>
<text x="189.3" y="39.2">CTL</text>
<text x="189.3" y="41.7">VCC</text>
<text x="252.8" y="39.2">CTL</text>
<text x="252.8" y="41.7">VCC</text>
<text x="64.8" y="46.8">EN1</text>
<text x="64.8" y="44.3">IN2</text>
<text x="74" y="44.3">OUT2</text>
<text x="189.3" y="44.3">GND</text>
<text x="252.8" y="44.3">GND</text>
<text x="64.8" y="51.9">IN3</text>
<text x="74" y="51.9">OUT3</text>
<text x="64.8" y="57">EN2</text>
<text x="64.8" y="54.4">IN4</text>
<text x="74" y="54.4">OUT4</text>
<text x="64.8" y="62.1">GND</text>
<text x="64.8" y="64.6">GND</text>
<text x="75" y="64.6">GND</text>
<text x="75" y="62.1">GND</text>
<text x="189.3" y="64.6">CTL</text>
<text x="252.8" y="64.6">CTL</text>
<text x="64.8" y="67.1">GND</text>
<text x="64.8" y="69.7">GND</text>
<text x="75" y="69.7">GND</text>
<text x="75" y="67.1">GND</text>
<text x="189.3" y="67.1">VCC</text>
<text x="189.3" y="69.7">GND</text>
<text x="252.8" y="67.1">VCC</text>
<text x="252.8" y="69.7">GND</text>
<text x="64.8" y="105.2">VCCIO</text>
<text x="75.2" y="105.2">VCC</text>
<text x="64.8" y="110.3">IN1</text>
<text x="64.8" y="112.9">IN2</text>
<text x="74" y="110.3">OUT1</text>
<text x="74" y="112.9">OUT2</text>
<text x="64.8" y="115.4">EN1</text>
<text x="64.8" y="125.6">EN2</text>
<text x="64.8" y="120.5">IN3</text>
<text x="64.8" y="123">IN4</text>
<text x="74" y="120.5">OUT3</text>
<text x="74" y="123">OUT4</text>
<text x="64.8" y="130.6">GND</text>
<text x="75" y="130.6">GND</text>
<text x="64.8" y="133.2">GND</text>
<text x="64.8" y="135.7">GND</text>
<text x="75" y="135.7">GND</text>
<text x="75" y="133.2">GND</text>
<text x="64.8" y="138.3">GND</text>
<text x="75" y="138.3">GND</text>
</g>
<g font-size="1.8">
<text x="31.8" y="1.9">5</text>
<text x="90.1" y="1.9">4</text>
<text x="148.5" y="1.9">3</text>
<text x="206.8" y="1.9">2</text>
<text x="265.2" y="1.9">1</text>
<text x=".7" y="29.8">D</text>
<text x="295.1" y="29.8">D</text>
<text x=".7" y="80.9">C</text>
<text x="295.1" y="80.9">C</text>
<text x=".7" y="132.1">B</text>
<text x="295.1" y="132.1">B</text>
<text x=".7" y="183.3">A</text>
<text x="295.1" y="183.3">A</text>
<text x="31.8" y="209.2">5</text>
<text x="90.1" y="209.2">4</text>
<text x="148.5" y="209.2">3</text>
<text x="206.8" y="209.2">2</text>
<text x="265.2" y="209.2">1</text>
</g>
</svg>
